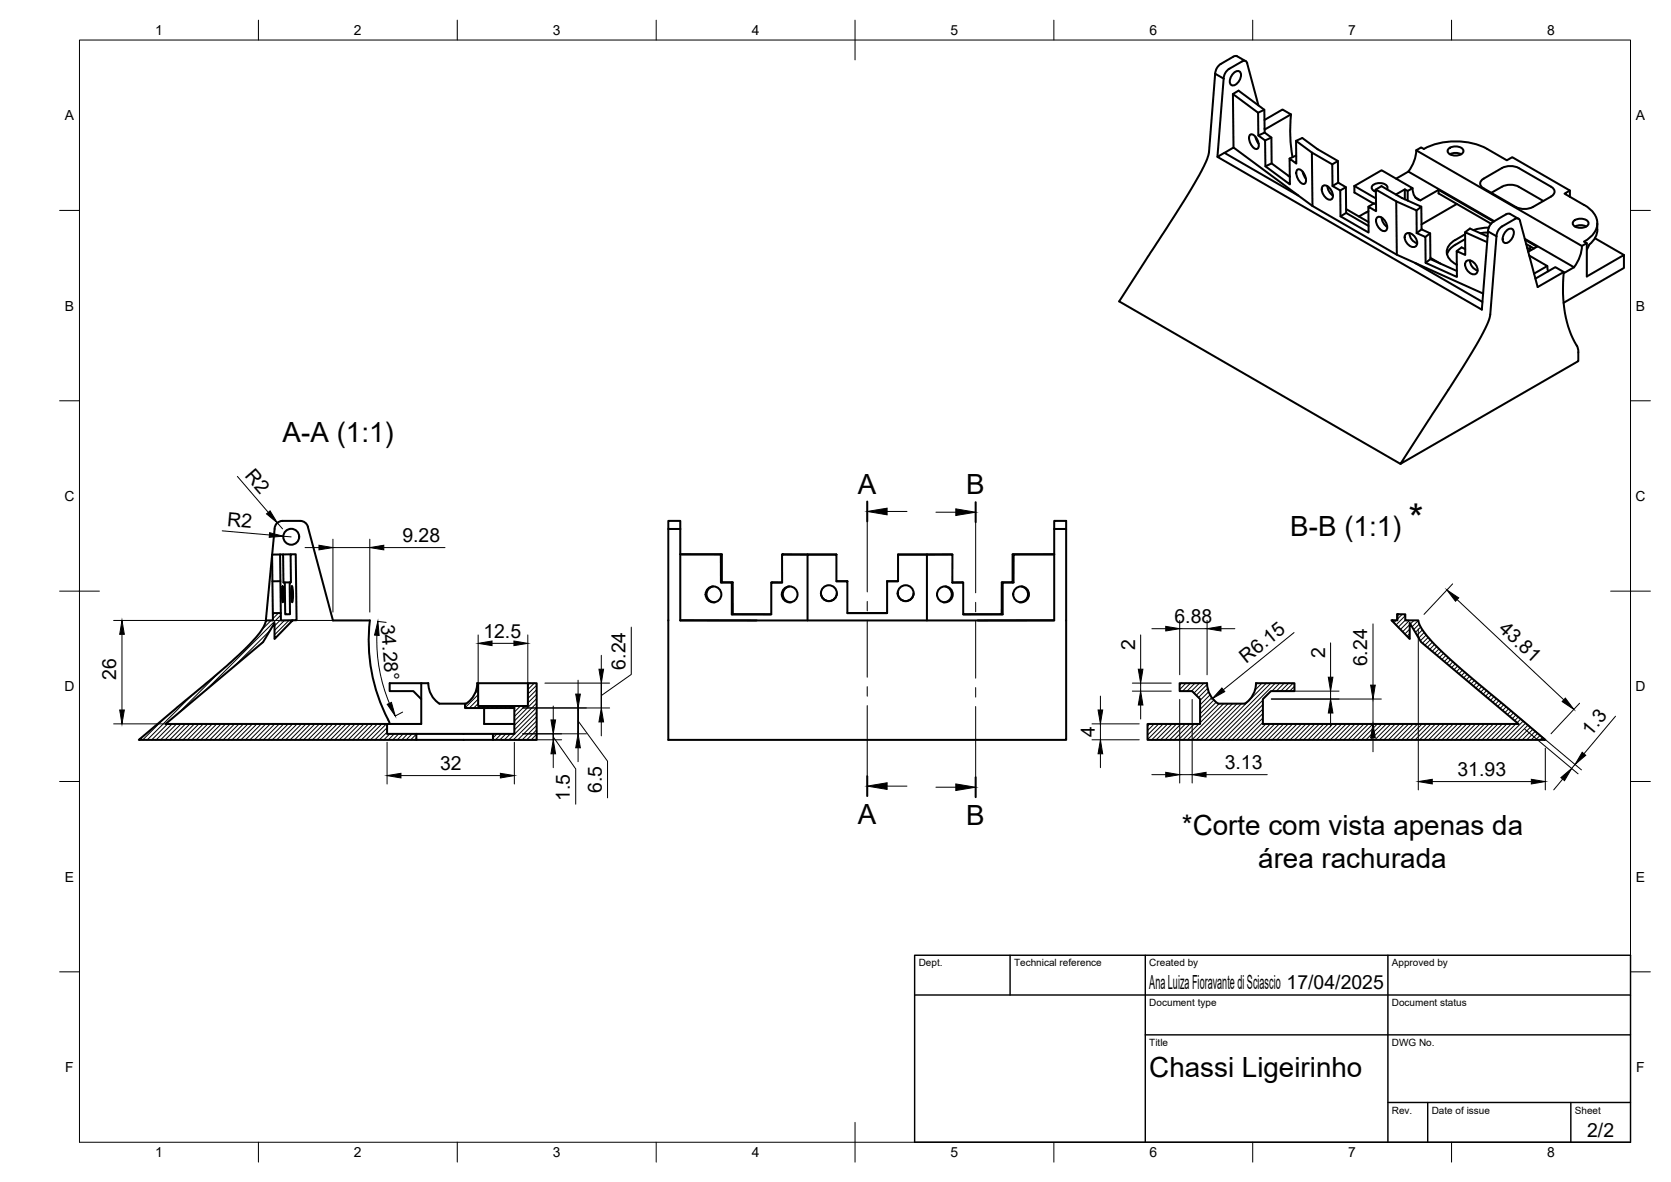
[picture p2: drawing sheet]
<svg xmlns="http://www.w3.org/2000/svg" width="420mm" height="297mm" viewBox="0 0 420 297" stroke-linecap="round" stroke-linejoin="round" font-family="sans-serif">
<!-- layer: Visible -->
<g fill="none" stroke="#000" stroke-width=".51">
<path d="M305.5 18.5l-1.5 19.7a25.7 25.7 0 0 1-3.6 7.7l-5.2 8.5-13.8 21.3 70.7 40.9M305.5 18.5l2.2 1.3M307 16.1a3.1 3.1 0 0 0-1.4 2.4M307.7 19.8a3.1 3.1 0 0 1 1.4-2.5l3.1-1.8a.84 .84 0 0 1 1.4 .4l2.8 10.6M307.7 19.8l-1.6 19.6M310.3 18.3a1 1 0 0 1 1.3-.4 1 1 0 0 1 .4 1.4l-.4 .9a1.63 1.63 0 0 1-2.1 1.1 2.4 2.4 0 0 1 .8-3zM313.2 15.4l-2.1-1.3h-.5l-3.6 2M307.9 38.4l2.3-1.3 16.3 12M310 23.6l1.4-.8 6.5 4.8 .1 5.7 1.7 1.3v6.5l4.6 3.3M314.3 33.9a1.49 1.49 0 0 1 1.8 1.2l.2 .5a1.54 1.54 0 0 1-.3 1.8 2.75 2.75 0 0 1-1.7-3.5zM315.7 34.4l.8 1.7M317.9 27.6l-1.6 .7"/>
<path d="M317.9 30.1l4.6-2.6 2.1 1.3-6.6 3.7v-.2M318 33.3l-1.6 .7M319.7 34.6l-1.6 .7M324.6 28.7a38.1 38.1 0 0 0 .4 10.8M325.9 35.4v5.7l-1.6-1.3v6.5l-6.1-4.5-.1-6.5-1.7-1.3-.1-5.7-6.3-4.7 .2 13.5M325.9 39.2l-1.6 .6M329.9 38.3l-4-2.9 1.5-.7 3.9 2.8 5.1 3 .1 5.4 1.9 1.1 .1 6.5 5.6 3.3M356.1 37.8a9.4 9.4 0 0 1-2 5.3M364.2 37.4a2.63 2.63 0 0 1 3.8 .4 1.63 1.63 0 0 1-2 1.3 1.63 1.63 0 0 1-2-1.3zM364.6 38.8l1.4-.4 1.4 .4M319.7 41.1l-1.5 .7M323.9 44.2l.4 .2"/>
<path d="M326.2 42.7a1.49 1.49 0 0 1 1.8 1.2l.2 .5a1.54 1.54 0 0 1-.3 1.8 2.75 2.75 0 0 1-1.7-3.5zM327.5 43.1l.9 1.8M330 51.8l-3.5-2.6-18.6-10.8-1.8 1 66.5 38.4 1.5-19.6M330 51.8l21.2 12.2 4.5 2 17 9.9M332.6 46.8a1.64 1.64 0 0 1 2.1 1l.3 .5a1.12 1.12 0 0 1 .2 1.2 1.12 1.12 0 0 1-1 .7 2.66 2.66 0 0 1-1.6-3.4zM333.8 46.8l.4 1.3 1 1.1M336.4 40.5l-1.4 .8M336.5 45.9l-1.5 .8M338.4 47l-1.4 .9M338.5 52.5l5.6 3.3M338.5 53.5l-1.4 .9M340.6 46.7l6.8-3.9 7.8 4.5-1.3 .7-.7-.4-2.2 1.3"/>
<path d="M340.6 46.7l5.4 3.2M340.6 46.7v1.7l4.8 2.8M344.1 53.1l-2.4 1.3M345.9 47.6l1.5-.8 5.1 2.9 4.9 2.3-1.2 .9M345.9 47.8l-.4 .2M346 51.4l-.5-.3-1.4 .9M346.2 54.7a1.64 1.64 0 0 1 2.2 1l.2 .5a1.12 1.12 0 0 1 .2 1.2 1.12 1.12 0 0 1-.9 .7 2.66 2.66 0 0 1-1.7-3.4zM347.4 54.7l.4 1.3 1 1M348.7 47.6a1.26 1.26 0 0 0-1.5-1.6l-1 .1a1.04 1.04 0 0 0-1.1 .6 1.04 1.04 0 0 0 .4 1.3l.5 .2M351 44.9l3.1-1.8 21.6 12.5M351.1 50.6l-5.2-3 .1 5.5-1.9-1.1v6.4l-7-4-.1-6.5-2-1.2v-5.4l-5.1-3 .1 13.5M353.2 47.6v2.5"/>
<path d="M353.5 58.8a1.92 1.92 0 0 1 2.6 1.3 1.19 1.19 0 0 1 0 1.7 1.19 1.19 0 0 1-1.7-.1l-.7-.7a1.9 1.9 0 0 1-.2-2.2zM353.9 48v2.4M354.4 58.6a2.76 2.76 0 0 0 1.9 2.5M355.2 47.3a2.8 2.8 0 0 0 1.9 3M355.9 49.6l1.2 .7M356.2 58.6v-5.7l-5.1-2.3 .1 13.4M356.2 58.6l2.2 .9 .1 6.5 7.8 3.6v-6.5l2.1 1v-5.7l5.5 2.5M357.4 52v5.6l2.2 1 .1 6.5 6.6 3M357.4 57.6l-1.2 1M359.6 58.6l-1.2 .9M361.7 47.7l13.8 8M361.7 47.7v.9l13.2 7.6"/>
<path d="M361.7 47.7l-4.6 2.6M366.3 51.3l-8.9 5.1M368.4 58.9a10.9 10.9 0 0 0-3.9 2.6 2.98 2.98 0 0 0 1.1 4.6l.6 .4M368.4 58.4l1.2-1 4.5 2M373 44.9l5.2-2.9 1.9-.3 1.8 .5 8.1 4.7M373 47.3l8.2 4.7M373.1 44.9a1.29 1.29 0 0 0-.9 1.2 1.29 1.29 0 0 0 .9 1.2M374.1 58.4l-1.9 .2M374.1 58.2l2.2 1.2-1.6 19.6a26.6 26.6 0 0 1-3.5 7.7l-6.2 9.9-12.9 20 44.8-25.9v-2.2M374.3 57.2l-1.9 .2-1.9 .4M375 48.5a8.1 8.1 0 0 1 4.4-2.1l1.3 .1 1.2 .4 6.2 3.6M375.6 55.7a3.1 3.1 0 0 0-1.4 2.4"/>
<path d="M378.7 53.9l-3.1 1.8M378.9 57.9a1 1 0 0 1 1.3-.4 1 1 0 0 1 .4 1.4l-.4 .9a1.63 1.63 0 0 1-2.1 1.1 2.4 2.4 0 0 1 .8-3zM379.7 53.8l-.5-.1-.5 .2M379.7 53.8l2.1 1.2M380.8 55.1l-3.1 1.8a3.1 3.1 0 0 0-1.4 2.5M380.8 55.1a.82 .82 0 0 1 1.4 .4l4.4 16.6 6.6-3.7-2.1-1.3-5 2.9M381.2 52l1.1 .4 1.3 .1 1.8-.5M390 46.9a1.29 1.29 0 0 1 .9 1.3 1.29 1.29 0 0 1-.9 1.2M390 49.4l-4.6 2.6M394.7 47.9v1.6M395.6 55.6a2.63 2.63 0 0 1 3.8 .3 1.63 1.63 0 0 1-2 1.4 1.63 1.63 0 0 1-1.9-1.4zM396 56.9l1.4-.3 1.5 .3"/>
<path d="M398.3 51.5l-4.9-2.8 1.3-.8-14.5-8.4-1.3 .8a25.6 25.6 0 0 0-8.4-4.2 17.9 17.9 0 0 0-12.5 1.3l-.7-.4-1.2 .8 41.6 24 1.3-.7-.7-.4M398.3 51.5a5.3 5.3 0 0 1 3.2 5.4 5.9 5.9 0 0 1-3.2 3.8M401 59.9l7.3 4.2M401.6 56.1a5.3 5.3 0 0 1-2 5.4l-.6 1.3M355.8 66.1l17.1 7.7M359.7 64.8l2.5 1.5M359.7 65.1l-1.2 .9M366.2 66.5h.1M368.4 60.1a11.6 11.6 0 0 0-3.8 2.5l-.8 1.3M368.4 62.6l-.9-.4-1.2 .9M368.7 65.6a1.92 1.92 0 0 1 2.6 1.4 1.19 1.19 0 0 1 0 1.7 1.19 1.19 0 0 1-1.7-.1l-.7-.8a1.9 1.9 0 0 1-.2-2.2zM369.6 65.4a2.76 2.76 0 0 0 1.9 2.6"/>
<path d="M383.4 60l12.4 7.2-2.6 1.5M383.5 60.3l3 1.7-2.2 1.3M383.8 61.3l1.9 1.1M384 62.3l.7 .4M384.5 64.2l4.5 2.7-3.3 1.9M384.7 61.9v.8M384.8 62.7l.2 .1M389.1 66.8l.2 1.4M393.2 68.4a30.4 30.4 0 0 0 3.6 19.2l.1 .9M397.8 61.8a9.4 9.4 0 0 1-2 5.4M399 61.1v8.4l9.3-5.4v3.2l-15.2 8.8M68.4 139.5l-1.6 16.4"/>
<path d="M70.4 139.3l.2 14.8M70.4 139.3h.8l.1 7.1h.3l.1 8h1.2l-.1-8h.4l-.1-7.1h1.3l.2 16.6h-1M70.4 139.3l-2 .1 .2 14.7M73.1 139.3h-1.9M77.4 132.4l6.3 23.5h9.3a45 45 0 0 0 5 26M77.4 132.4l-.4-.8-1.1-.6-4.9-.1a2 2 0 0 0-2 2l-.6 6.5M168 130.9h3v2h-3zM168 132.9v53h100.1v-53M171 132.9v23M181.5 139.3h-.2M196.6 139.3l.1 7.1h-2.8v8h-9.9v-8h-2.7v-7.1h-10.3h10.5v7.1h2.7l.1 8h9.6M196.6 139.3h6.5z"/>
<path d="M203.1 139.3h7.2M210.3 139.3v.1M225.8 139.3h7.3M225.8 139.3v.1M233.1 139.4h-7.3v6.7h-2.7v8h-10v-8h-2.8v-6.7h-7.2v16.5M233.1 139.3h6.4M254.6 139.3h.3M265.1 130.9h3v2h-3zM265.1 132.9v23h-94.1M70.5 146.1h-2M71.1 147.3l.2 2-.2 2-.3-1.9zM72.8 146.4h-1.2"/>
<path d="M73.4 147.3l.3 2-.2 2-.3-1.9zM171 155.9h19.3M179.3 147.4a2 2 0 0 0-1.6 2.2 2 2 0 0 0 2 1.7M181.5 146.4h-.2M184.2 146.4h-.2M184.3 154.4h-.3M196.7 146.4h-2.8M198.5 147.4a2 2 0 0 0-1.7 2.2 2 2 0 0 0 2.1 1.7M206.4 149.1a2 2 0 0 0 2 2 2 2 0 0 0 2-2M210.3 146.1h2.8M213.1 154.1h10M213.1 146.1h.1"/>
<path d="M223.1 146.1h2.7M223.1 146.1h.1M225.7 149.1a2 2 0 0 0 2 2 2 2 0 0 0 2-2M237.7 147.4a2 2 0 0 1 1.6 2.2 2 2 0 0 1-2.1 1.7M239.5 146.4v-7.1l-6.4 .1v16.5M239.5 146.4h2.7v8h9.9v-8h2.7l.1-7.1h10.2h-10.5v7.1h-2.7v8h-9.7M239.5 146.4h2.7M251.9 154.4h.2M251.9 146.4h.2M254.6 146.4h.2M256.8 147.4a2 2 0 0 1 1.7 2.2 2 2 0 0 1-2.1 1.7M265.1 155.9h-19.2"/>
<path d="M351.3 154.4v1.5M105.9 175.7l-2-2h-5.9v-2h9.7a6.2 6.2 0 0 0 2.8 5.1M105.9 171.7v10.2h-8.6M110.5 176.8h6.4M117.2 176.8a6.1 6.1 0 0 0 2.8-5.1h.2v5.7h12.5v-5.7h2.2v14.2h-10.9v-1.5h5.3v-6.5h-12.4v-1.1h.3M120.2 171.7h12.5M121.7 177.9v4h7.6M306.3 176.8h6.7M313 176.8a6.1 6.1 0 0 0 2.8-5.1h9.7v2h-5.9l-2.1 2v6.2h64.3l-24.5-20.6-2.8-4.8v4.1l-4.6-4.7h1.4v-1.5h2.1l-.1 1.5h3.3a15.2 15.2 0 0 0 4.7 6.7 316.9 316.9 0 0 0 17.1 14.7l10.2 8.6h-100.1v-4h13.3v-6.2l-2.1-2h-3.1v-2h6.9a6.2 6.2 0 0 0 2.8 5.1M34.9 185.9l18.7-15.6 6.6-5.8 2.4-2.4 2.5-2.8 1.2-1.7 .5-1.7h1.8v-1.8h2v1.8h3l-4.6 4.7v-4l-2.9 4.8-24.5 20.5h55.7v2.5h7.4v1.5zM104.7 184.4h19.3M104.7 185.9h19.3"/>
<circle cx="73.2" cy="134.9" r="2"/>
<circle cx="179.4" cy="149.4" r="1.99"/>
<circle cx="198.6" cy="149.4" r="1.99"/>
<circle cx="208.4" cy="149.1" r="2"/>
<circle cx="227.7" cy="149.1" r="2"/>
<circle cx="237.6" cy="149.4" r="1.99"/>
<circle cx="256.8" cy="149.4" r="1.99"/>
</g>
<circle cx="351.3" cy="154.4" r=".25" fill="#000"/>
<!-- layer: BORDER -->
<g fill="none" stroke="#000" stroke-width=".25">
<path d="M20 10.1h390v276.9h-390zM65 5.1v5M115 5.1v5M165 5.1v5M215 5.1v10M265 5.1v5M315 5.1v5M365 5.1v5M15 52.9h5M410 52.9h5M15 100.7h5M410 100.7h5"/>
<path d="M15 148.6h10M405 148.6h10M15 196.4h5M410 196.4h5M15 244.2h5M410 244.2h5M65 287v5M115 287v5M165 287v5M215 282.1v9.9M265 287v5M315 287v5"/>
<path d="M365 287v5"/>
</g>
<!-- layer: TITLEBLOCK -->
<path d="M230 240.1h180v46.9h-180zM230 250h180M254 240.1v9.9M288 240.1v46.9M349 240.1v46.9M288 260.1h122M349 277.1h61M359 277.1v9.9M395 277.1v9.9" fill="none" stroke="#000" stroke-width=".36"/>
<!-- layer: Hatching -->
<g fill="none" stroke="#000" stroke-width=".25">
<path d="M67 155.9l-.2 .2M67.9 158.4l-9.1 9.1M68.2 155.9l-2.3 2.3M68.9 154.1l-.3 .2M70 154.1l-1.4 1.4M70.6 154.6l-18.8 18.8M70.6 155.7l-1.6 1.6M71.5 155.9l-2.5 2.5M72.7 155.9l-3.7 3.6M349.9 155.9h.1M351 155.9l-.5 .6M351.5 154.4l-.2 .1"/>
<path d="M352.6 154.4l-1.3 1.2M353.3 155.9l-1.7 1.7M353.4 154.7l-2.4 2.4M354.4 155.9l-2.3 2.3M354.5 157l-1.8 1.8M354.5 158.1l-1.3 1.2M354.5 159.2l-.7 .7M355.5 155.9l-.9 .9M356.6 155.9l-1.6 1.6M356.8 156.8l-1.3 1.4M357.2 157.6l-1.3 1.3M357.7 158.3l-1.4 1.3"/>
<path d="M358.1 158.9l-1.4 1.4M358.6 159.6l-1.5 1.4M48.2 174.8l-11.2 11.1M55 169l-10.2 10.2M66.3 161.2l-.5 .5M120.2 172.3l-.3 .4M120.2 173.4l-.8 .9M120.2 174.6l-3.3 3.3M120.2 175.7l-2.2 2.2M120.2 176.8l-1.1 1.1M120.7 177.4l-.5 .5M121.9 177.4l-.5 .5"/>
<path d="M123 177.4l-.5 .5M124.1 177.4l-.5 .5M125.2 177.4l-.5 .5M126.4 177.4l-.5 .5M127.5 177.4l-.5 .5M128.6 177.4l-.5 .5M129.7 177.4l-.5 .5M130.9 177.4l-1.6 1.6M132 177.4l-2.7 2.7M133.2 171.7l-.5 .5M134.3 171.7l-1.6 1.6M134.9 172.2l-2.2 2.2"/>
<path d="M134.9 173.3l-2.2 2.2M134.9 174.5l-2.2 2.2M134.9 175.6l-5.6 5.6M134.9 176.7l-5.6 5.6M134.9 177.8l-5.6 5.6M134.9 179l-6.9 6.9M297.1 171.7l-.5 .5M298.2 171.7l-1.6 1.6M299.3 171.7l-2 2M300.5 171.7l-2 2M301.6 171.7l-2 2M302.7 171.7l-2.5 2.5"/>
<path d="M303.5 172l-2.7 2.7M303.6 173l-2.3 2.3M303.9 173.8l-2.1 2.2M304.2 174.6l-2.4 2.5M304.7 175.3l-2.9 3M305.2 175.9l-3.4 3.5M305.8 176.5l-4 4M306.6 176.8l-4.8 4.8M307.7 176.8l-9.1 9.1M308.8 176.8l-9.1 9.1M309.9 176.8l-9.1 9.1M311 176.8l-9.1 9.1"/>
<path d="M312.2 176.8l-9.1 9.1M316.2 171.7l-.4 .4M317.3 171.7l-1.7 1.7M317.6 175.9l-10 10M317.6 177l-8.9 8.9M317.6 178.2l-7.8 7.7M317.6 179.3l-6.7 6.6M318.4 171.7l-14.2 14.2M319.6 171.7l-14.3 14.2M320.7 171.7l-14.3 14.2M321.8 171.7l-2 2M322.9 171.7l-2 2"/>
<path d="M324 171.7l-1.9 2M325.2 171.7l-2 2M325.5 172.5l-1.2 1.2M325.5 173.6l-.1 .1M354.5 160.3l-.2 .2M359.1 160.2l-1.4 1.4M359.6 160.8l-1.3 1.3M360.2 161.4l-1.3 1.3M360.7 162l-1.2 1.2M361.3 162.5l-1.2 1.2M361.8 163.1l-1.1 1.1M362.4 163.6l-1.1 1.1"/>
<path d="M363 164.2l-1.1 1M363.6 164.7l-1.1 1M364.2 165.3l-1 1M364.7 165.8l-.9 1M365.3 166.3l-.9 1M365.9 166.8l-.9 1M366.5 167.4l-.9 .9M367.1 167.9l-.9 .9M367.7 168.4l-.9 .9M368.3 168.9l-.9 .9M368.9 169.4l-.9 .9M369.5 170l-.9 .9"/>
<path d="M370.1 170.5l-.8 .9M370.8 171l-.9 .9M371.3 171.5l-.8 .9M372 172l-.9 .9M372.6 172.5l-.9 .9M373.2 173l-.9 .9M373.8 173.6l-.9 .8M374.4 174.1l-.9 .8M375 174.6l-.9 .9M375.6 175.1l-.8 .9M376.3 175.6l-.9 .9M376.9 176.1l-.9 .9"/>
<path d="M377.5 176.6l-.9 .9M378.1 177.1l-.9 .9M378.7 177.6l-.9 .9M379.3 178.1l-.9 1M379.9 178.6l-.9 1M380.6 179.1l-1 1M381.2 179.7l-1 .9M41.4 180.5l-5.5 5.4M42.2 181.9l-4 4M43.3 181.9l-4 4M44.4 181.9l-4 4M45.5 181.9l-4 4"/>
<path d="M46.7 181.9l-4 4M47.8 181.9l-4 4M48.9 181.9l-4 4M50 181.9l-4 4M51.1 181.9l-4 4M52.3 181.9l-4 4M53.4 181.9l-4 4M54.5 181.9l-4 4M55.6 181.9l-4 4M56.7 181.9l-4 4M57.9 181.9l-4 4M59 181.9l-4 4"/>
<path d="M60.1 181.9l-4 4M61.2 181.9l-4 4M62.4 181.9l-4 4M63.5 181.9l-4 4M64.6 181.9l-4 4M65.7 181.9l-4 4M66.8 181.9l-4 4M68 181.9l-4 4M69.1 181.9l-4 4M70.2 181.9l-4 4M71.4 181.9l-4 4M72.5 181.9l-4 4"/>
<path d="M73.6 181.9l-4 4M74.7 181.9l-4 4M75.8 181.9l-4 4M77 181.9l-4 4M78.1 181.9l-4 4M79.2 181.9l-4 4M80.3 181.9l-4 4M81.4 181.9l-4 4M82.6 181.9l-4 4M83.7 181.9l-4 4M84.8 181.9l-4 4M85.9 181.9l-4 4"/>
<path d="M87.1 181.9l-4 4M88.2 181.9l-4 4M89.3 181.9l-4 4M90.4 181.9l-4 4M91.5 181.9l-4 4M92.7 181.9l-4 4M93.8 181.9l-4 4M94.9 181.9l-4 4M96 181.9l-4 4M97.2 181.9l-4 4M97.3 182.9l-3 3M97.3 184l-1.9 1.9"/>
<path d="M98 184.4l-1.5 1.5M99.1 184.4l-1.5 1.5M100.3 184.4l-1.5 1.5M101.4 184.4l-1.5 1.5M102.5 184.4l-1.5 1.5M103.6 184.4l-1.4 1.5M104.7 184.5l-1.4 1.4M104.7 185.6l-.3 .3M125 184.4l-1 1M126.1 184.4l-1.5 1.5M127.2 184.4l-1.5 1.5M128.3 184.4l-1.5 1.5"/>
<path d="M134.9 180.1l-5.8 5.8M134.9 181.2l-4.7 4.7M134.9 182.3l-3.6 3.6M134.9 183.4l-2.5 2.5M134.9 184.6l-1.3 1.3M134.9 185.7l-.2 .2M289.1 181.9l-.6 .6M290.2 181.9l-1.7 1.7M291.4 181.9l-2.9 2.8M292.5 181.9l-4 4M293.6 181.9l-4 4M294.7 181.9l-4 4"/>
<path d="M295.8 181.9l-4 4M297 181.9l-4 4M298.1 181.9l-4 4M299.2 181.9l-4 4M300.3 181.9l-4 4M301.5 181.9l-4 4M317.6 180.4l-5.5 5.5M317.6 181.5l-4.4 4.4M318.3 181.9l-4 4M319.4 181.9l-4 4M320.5 181.9l-4 4M321.7 181.9l-4 4"/>
<path d="M322.8 181.9l-4 4M323.9 181.9l-4 4M325 181.9l-4 4M326.2 181.9l-4 4M327.3 181.9l-4 4M328.4 181.9l-4 4M329.5 181.9l-4 4M330.6 181.9l-4 4M331.8 181.9l-4 4M332.9 181.9l-4 4M334 181.9l-4 4M335.1 181.9l-4 4"/>
<path d="M336.3 181.9l-4 4M337.4 181.9l-4 4M338.5 181.9l-4 4M339.6 181.9l-4 4M340.7 181.9l-4 4M341.9 181.9l-4 4M343 181.9l-4 4M344.1 181.9l-4 4M345.2 181.9l-4 4M346.4 181.9l-4.1 4M347.5 181.9l-4 4M348.6 181.9l-4 4"/>
<path d="M349.7 181.9l-4 4M350.8 181.9l-4 4M352 181.9l-4 4M353.1 181.9l-4 4M354.2 181.9l-4 4M355.3 181.9l-4 4M356.5 181.9l-4 4M357.6 181.9l-4 4M358.7 181.9l-4 4M359.8 181.9l-4 4M361 181.9l-4 4M362.1 181.9l-4 4"/>
<path d="M363.2 181.9l-4 4M364.3 181.9l-4 4M365.4 181.9l-4 4M366.6 181.9l-4 4M367.7 181.9l-4 4M368.8 181.9l-4 4M369.9 181.9l-4 4M371.1 181.9l-4 4M372.2 181.9l-4 4M373.3 181.9l-4 4M374.4 181.9l-4 4M375.5 181.9l-4 4"/>
<path d="M376.7 181.9l-4 4M377.8 181.9l-4 4M378.9 181.9l-4 4M380 181.9l-4 4M381.1 181.9l-4 4M381.8 180.2l-.9 .9M382.4 180.7l-.9 .9M383 181.2l-4.7 4.7M383.6 181.7l-4.2 4.2M384.2 182.2l-3.7 3.7M384.8 182.8l-3.2 3.1M385.4 183.3l-2.6 2.6"/>
<path d="M386 183.8l-2.1 2.1M386.6 184.3l-1.6 1.6M387.2 184.8l-1.1 1.1M387.9 185.3l-.6 .6M388.5 185.8l-.1 .1"/>
</g>
<!-- layer: Section Lines -->
<path d="M218.1 126v5M245.3 126.2v5M218.1 195.1v5M245.3 195.3v5" fill="none" stroke="#000" stroke-width=".51"/>
<g fill="none" stroke="#000" stroke-width=".25">
<path d="M218.1 131v17.7M223.1 128.5h4.9M235.3 128.7h5M245.3 131.2v17.8M218.1 151.1v2.4M218.1 155.9v14.3M245.3 151.4v2.3M245.3 156.1v14.3M218.1 172.6v2.3M218.1 177.3v17.8M245.3 172.8v2.4M245.3 177.6v17.7"/>
<path d="M223.1 197.6h4.9M235.3 197.8h5"/>
</g>
<path d="M218.1 128.5l5-.8v1.7zM240.3 127.9l5 .8-5 .8zM218.1 197.6l5-.9v1.7zM240.3 197l5 .8-5 .9z" fill="#000" stroke="#000" stroke-width=".25"/>
<!-- layer: FD_Dimensions -->
<g fill="none" stroke="#000" stroke-width=".25">
<path d="M59.7 119.7l7.8 9.1M55.9 133.4l11.8 1M69.7 131.4l1.4 1.5M71.2 134.8l2 .1M76.7 137.6h3.5M83.7 135.5v18.3M83.7 137.6h9.3M93 135.5v18.3M96.5 137.6h15.4M28.6 155.9h62.3M30.7 159.4v19M94.8 159.6a41 41 0 0 0 3.1 17.1"/>
<path d="M95.1 156.2l2 .2M120.2 159.6v15.7M132.7 159.6v15.7M158.7 157.6v11.9l-7.5 5.3M286.8 159.6v8.6M289.6 158h3.5M296.6 155.9v13.7M296.6 158h6.9M303.5 155.9v13.7M307 158h3.5M325.4 159l-17.8 14.3M345.2 156.8v15.4"/>
<path d="M356.6 158v40.5M365.3 146.7l-7.2 7.7M366.4 150.7l26.8 25.2M101.2 179l-1.8 .9M123.7 161.7h5.5M131.4 177.9h21.9M137 171.7h16.3M139.1 177.4v3.5M145.4 177.9v6.5v-6.5M145.4 170.9v3.5M151.2 177.9v-6.2v6.2M151.2 164.7v3.5"/>
<path d="M276.7 174.9v3.5M284.7 171.7h9.8M284.7 173.7h9.8M286.8 171.7v2M286.8 177.2v3.5M296.6 175.8v21M299.8 175.8v21M319.7 175.7h27.6M321.6 173.7h15.1M334.6 161.6v8.6M334.6 173.7v2M334.6 179.2v3.5"/>
<path d="M345.2 175.7v6.2M380.7 179.3l16.9 14.2M397.2 176.7l-7.2 7.7M406.2 180l-7.9 9.4M28.6 181.9h66.6M97.3 186.5v10.5M100.8 194.9h25M126 185.9h15.2M129.3 186.5v10.5M131.4 184.4h16M139.1 185.2l5.7 8v8.9M139.1 184.4v1.5v-1.5"/>
<path d="M139.1 189.4v3.5M145.4 181.2l7.4 10.1v9.2M145.4 187.9v3.5M151.2 181.4v3.5M274.6 185.9h11.8M274.6 181.9h11.8M276.7 181.9v4M276.7 189.4v3.5M289.6 194.7h3.5M296.6 194.7h3.2M303.3 194.7h15.3M319.7 181.9h27.6"/>
<path d="M345.2 185.4v3.5M360.1 196.4h24.9M383.4 183.3l13.4 11.2M388.6 188v10.5M392.9 195.8l-2.2 2.7M396 192.1l-.8 1"/>
</g>
<g fill="#000" stroke="#000" stroke-width=".25">
<path d="M67.8 133.9l3.4 .9-3.5 .2zM67 129.1l.9-.7 1.8 3zM80.2 137l3.5 .6-3.5 .6zM93 137.6l3.5-.6v1.2zM30.7 155.9l.6 3.5h-1.2zM95 156.2l.3 3.5-1.1-.1zM293.1 157.4l3.5 .6-3.5 .6zM303.5 158l3.5-.6v1.2zM363.8 148.3l3 1.9-.8 .9zM30.1 178.4h1.2l-.6 3.5zM97.4 177l1-.5 1 3.4zM120.2 161.7l3.5-.6v1.1z"/>
<path d="M129.2 161.1l3.5 .6-3.5 .5zM144.8 174.4h1.1l-.5 3.5zM150.6 168.2h1.2l-.6 3.5zM276.1 178.4h1.2l-.6 3.5zM286.8 173.7l.6 3.5h-1.2zM286.2 168.2h1.2l-.6 3.5zM307.2 172.9l.8 .9-3.1 1.7zM334.6 175.7l.6 3.5h-1.2zM334 170.2h1.2l-.6 3.5zM344.6 172.2h1.2l-.6 3.5zM393.6 175.4l2.1 2.9-2.9-2zM97.3 194.9l3.5-.6v1.2z"/>
<path d="M125.8 194.3l3.5 .6-3.5 .6zM138.5 180.9h1.2l-.6 3.5zM139.1 185.9l.6 3.5h-1.2zM145.4 184.4l.5 3.5h-1.1zM151.2 177.9l.6 3.5h-1.2zM276.7 185.9l.6 3.5h-1.2zM293.1 194.1l3.5 .6-3.5 .6zM299.8 194.7l3.5-.6v1.2zM345.2 181.9l.6 3.5h-1.2zM356.6 196.4l3.5-.6v1.2zM385 195.8l3.6 .6-3.6 .6zM392.5 195.4l2.7-2.3-1.8 3.1z"/>
<path d="M397.8 189l.9 .8-2.7 2.3z"/>
</g>
<text font-size="9.8" x="354.2" y="133.7">*</text>
<g font-size="7">
<text x="71.1" y="111.2">A-A (1:1)</text>
<text x="215.7" y="124">A</text>
<text x="242.9" y="124.2">B</text>
<text x="324.4" y="134.6">B-B (1:1)</text>
<text x="215.7" y="207.1">A</text>
<text x="242.9" y="207.3">B</text>
<text x="297.2" y="209.8">*Corte com vista apenas da</text>
<text x="316.4" y="218.2">área rachurada</text>
<text x="289" y="270.6">Chassi Ligeirinho</text>
</g>
<g font-size="4.9">
<text x="61.4" y="119.6" transform="rotate(49 61.4 119.6)">R2</text>
<text x="57" y="132.1" transform="rotate(5 57 132.1)">R2</text>
<text x="101.2" y="136.2">9.28</text>
<text x="95.8" y="157" transform="rotate(86 95.8 157)">34.28°</text>
<text x="121.5" y="160.2">12.5</text>
<text x="295.3" y="156.5">6.88</text>
<text x="376.6" y="158.3" transform="rotate(43 376.6 158.3)">43.81</text>
<text x="285.4" y="163.4" transform="rotate(-90 285.4 163.4)">2</text>
<text x="313.4" y="166.8" transform="rotate(-39 313.4 166.8)">R6.15</text>
<text x="333.2" y="165.4" transform="rotate(-90 333.2 165.4)">2</text>
<text x="343.8" y="167.5" transform="rotate(-90 343.8 167.5)">6.24</text>
<text x="29.2" y="170.8" transform="rotate(-90 29.2 170.8)">26</text>
<text x="157.3" y="168.3" transform="rotate(-90 157.3 168.3)">6.24</text>
<text x="275.3" y="185.2" transform="rotate(-90 275.3 185.2)">4</text>
<text x="400" y="185.2" transform="rotate(-50 400 185.2)">1.3</text>
<text x="110.6" y="193.4">32</text>
<text x="308" y="193.2">3.13</text>
<text x="366.5" y="195">31.93</text>
<text x="143.3" y="201.2" transform="rotate(-90 143.3 201.2)">1.5</text>
<text x="151.3" y="199.3" transform="rotate(-90 151.3 199.3)">6.5</text>
<text x="289" y="248.5">Ana Luiza Fioravante di Sciascio 17/04/2025</text>
<text x="399.1" y="285.7">2/2</text>
</g>
<g font-size="3.5">
<text x="39" y="8.8">1</text>
<text x="89" y="8.8">2</text>
<text x="139" y="8.8">3</text>
<text x="189" y="8.8">4</text>
<text x="239" y="8.8">5</text>
<text x="289" y="8.8">6</text>
<text x="339" y="8.8">7</text>
<text x="389" y="8.8">8</text>
<text x="16.3" y="30.2">A</text>
<text x="411.3" y="30.2">A</text>
<text x="16.3" y="78">B</text>
<text x="411.3" y="78">B</text>
<text x="16.2" y="125.9">C</text>
<text x="411.2" y="125.9">C</text>
<text x="16.2" y="173.7">D</text>
<text x="411.2" y="173.7">D</text>
<text x="16.3" y="221.6">E</text>
<text x="411.3" y="221.6">E</text>
<text x="16.4" y="269.4">F</text>
<text x="411.4" y="269.4">F</text>
<text x="39" y="290.8">1</text>
<text x="89" y="290.8">2</text>
<text x="139" y="290.8">3</text>
<text x="189" y="290.8">4</text>
<text x="239" y="290.8">5</text>
<text x="289" y="290.8">6</text>
<text x="339" y="290.8">7</text>
<text x="389" y="290.8">8</text>
</g>
<g font-size="2.5">
<text x="231" y="242.9">Dept.</text>
<text x="255" y="242.9">Technical reference</text>
<text x="289" y="242.9">Created by</text>
<text x="350" y="242.9">Approved by</text>
<text x="289" y="252.8">Document type</text>
<text x="350" y="252.8">Document status</text>
<text x="289" y="262.9">Title</text>
<text x="350" y="262.9">DWG No.</text>
<text x="350" y="279.9">Rev.</text>
<text x="360" y="279.9">Date of issue</text>
<text x="396" y="279.9">Sheet</text>
</g>
</svg>
